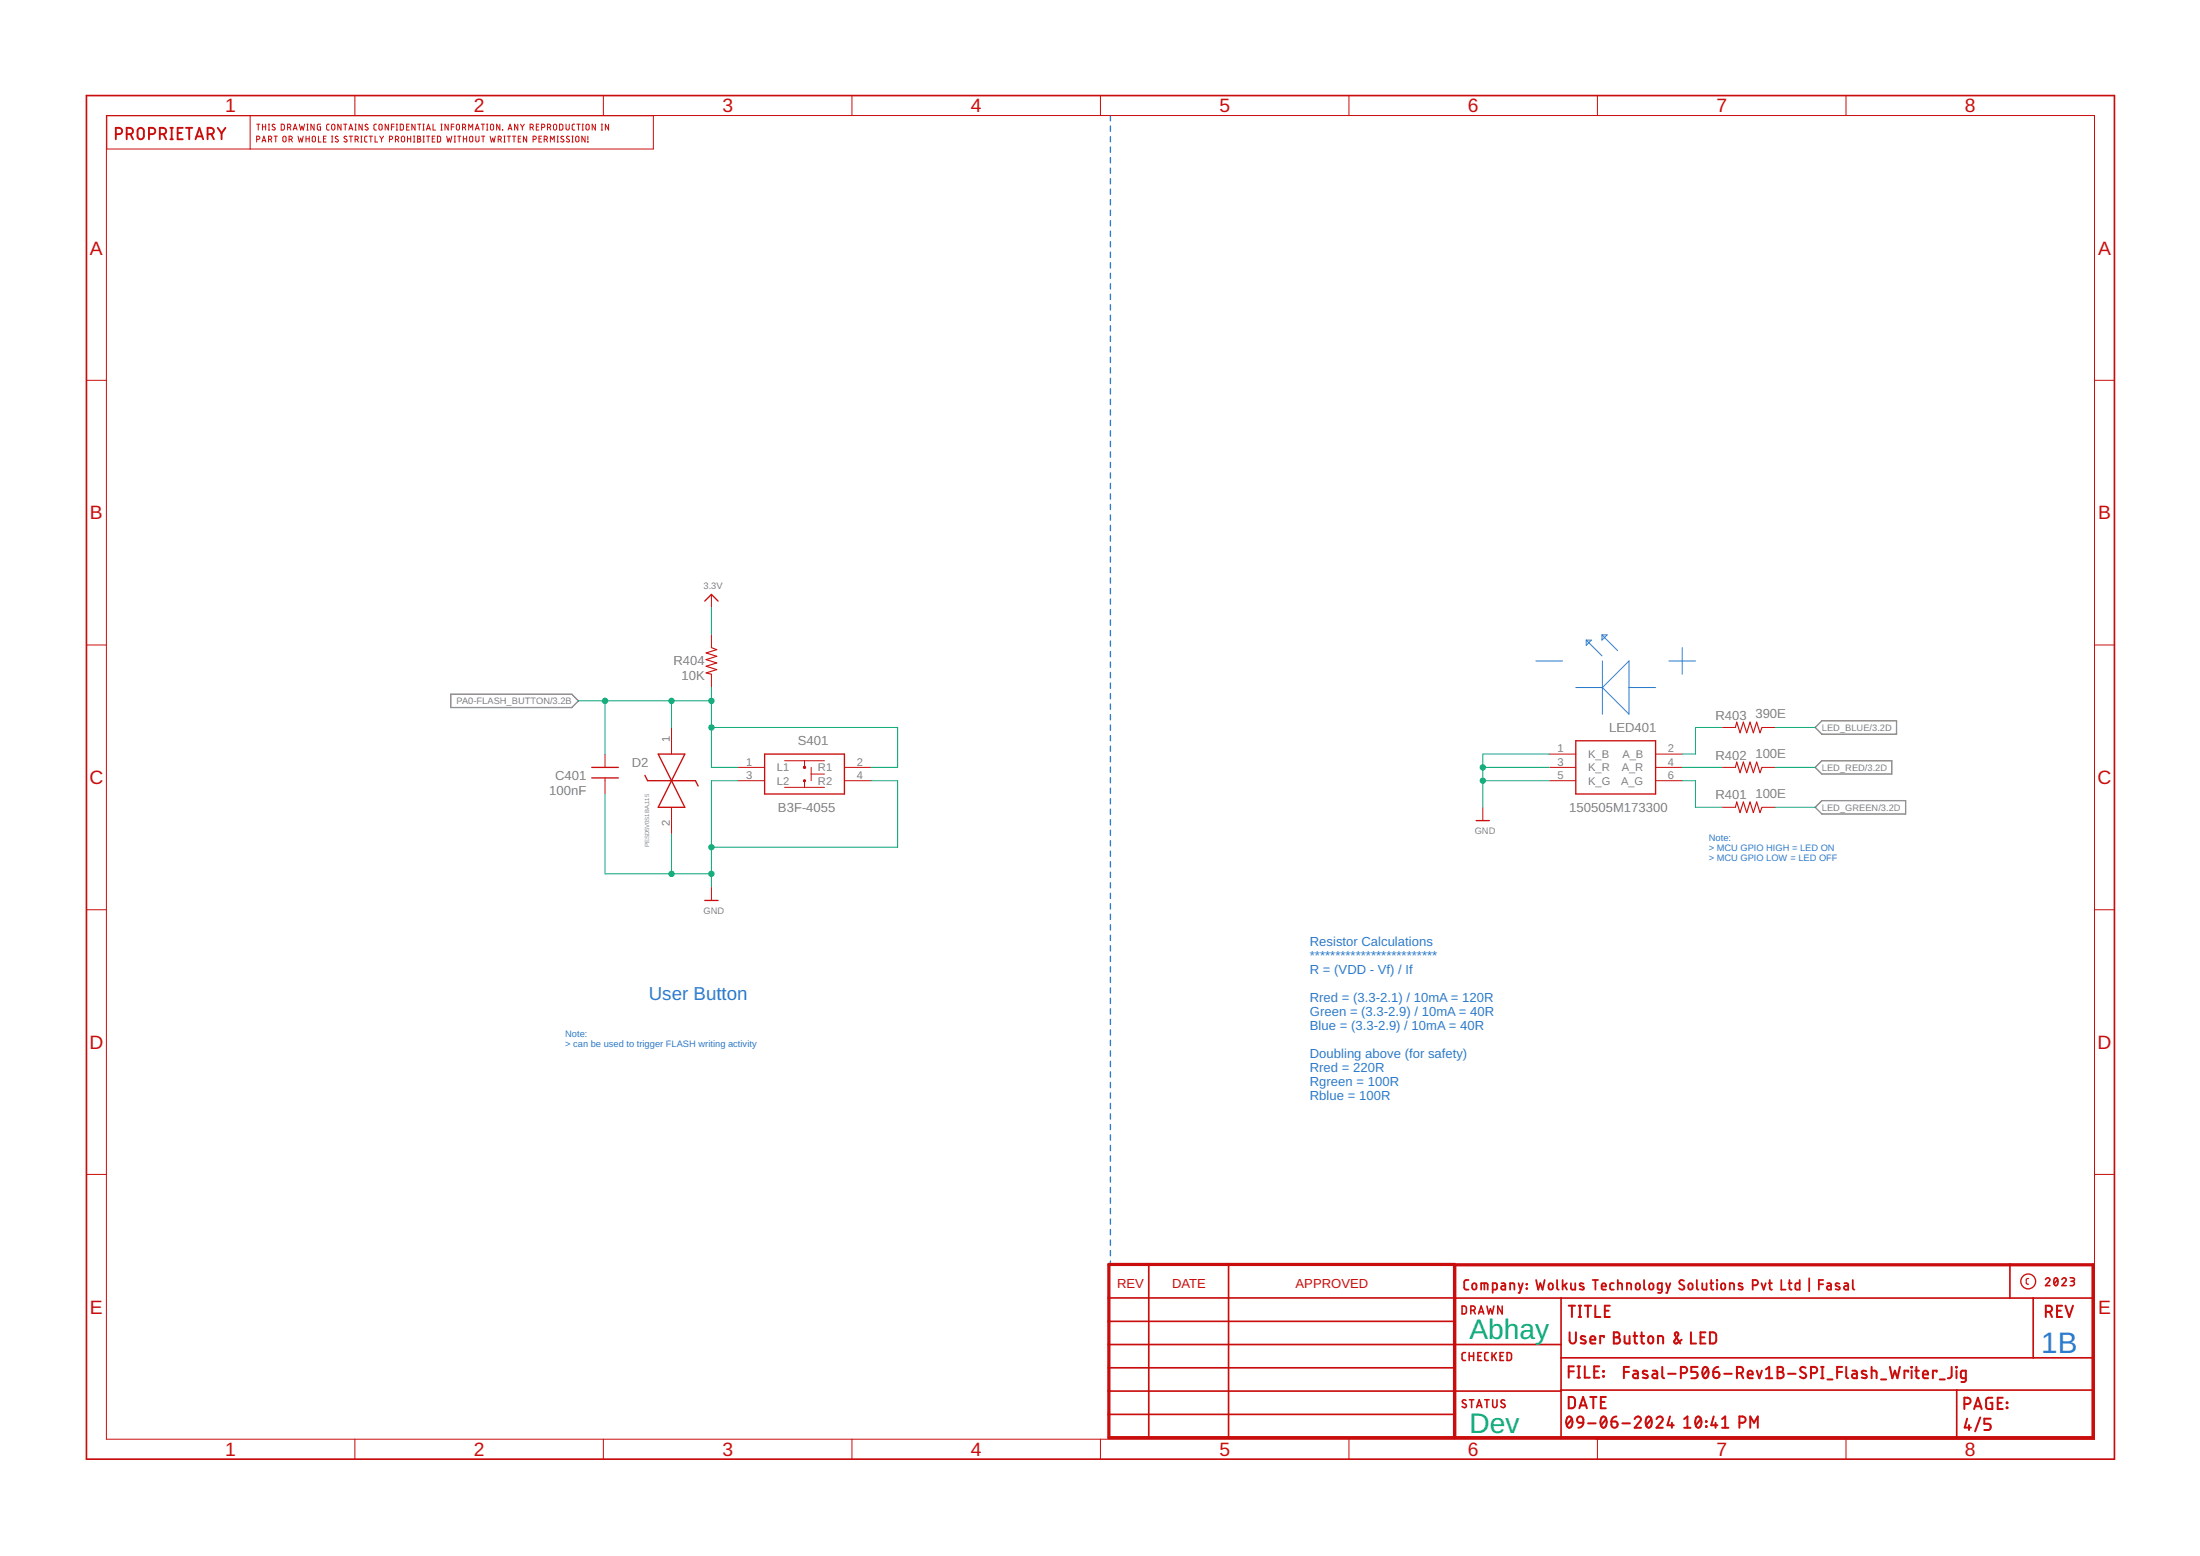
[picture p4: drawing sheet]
<svg xmlns="http://www.w3.org/2000/svg" width="420mm" height="297mm" viewBox="0 0 420 297" stroke-linecap="round" stroke-linejoin="round" font-family="sans-serif">
<g fill="none" stroke="#2c7bce" stroke-width=".25">
<path d="M212.1 22.1v1M212.1 24.1v1M212.1 26.1v1M212.1 28.1v1M212.1 30.1v1M212.1 32.1v1M212.1 34.1v1M212.1 36.1v1M212.1 38.1v1M212.1 40.1v1M212.1 42.1v1M212.1 44.1v1"/>
<path d="M212.1 46.1v1M212.1 48.1v1M212.1 50.1v1.1M212.1 52.2v.9M212.1 54.2v1M212.1 56.2v1M212.1 58.2v1M212.1 60.2v1M212.1 62.2v1M212.1 64.2v1M212.1 66.2v1M212.1 68.2v1"/>
<path d="M212.1 70.2v1M212.1 72.2v1M212.1 74.2v1M212.1 76.2v1M212.1 78.2v1M212.1 80.2v1M212.1 82.2v1M212.1 84.2v1.1M212.1 86.3v1M212.1 88.3v1M212.1 90.3v1M212.1 92.3v1"/>
<path d="M212.1 94.3v1M212.1 96.3v1M212.1 98.3v1M212.1 100.3v1M212.1 102.3v1M212.1 104.3v1M212.1 106.3v1M212.1 108.3v1M212.1 110.3v1M212.1 112.3v1M212.1 114.3v1M212.1 116.4v.9"/>
<path d="M212.1 118.3v1.1M212.1 120.4v1M212.1 122.4v1M212.1 124.4v1M212.1 126.4v1M212.1 128.4v1M212.1 130.4v1M212.1 132.4v1M212.1 134.4v1M212.1 136.4v1M212.1 138.4v1M212.1 140.4v1"/>
<path d="M212.1 142.4v1M212.1 144.4v1M212.1 146.4v1M212.1 148.4v1.1M212.1 150.5v.9M212.1 152.5v1M212.1 154.5v1M212.1 156.5v1M212.1 158.5v1M212.1 160.5v1M212.1 162.5v1M212.1 164.5v1"/>
<path d="M212.1 166.5v1M212.1 168.5v1M212.1 170.5v1M212.1 172.5v1M212.1 174.5v1M212.1 176.5v1M212.1 178.5v1M212.1 180.5v1M212.1 182.5v1.1M212.1 184.6v1M212.1 186.6v1M212.1 188.6v1"/>
<path d="M212.1 190.6v1M212.1 192.6v1M212.1 194.6v1M212.1 196.6v1M212.1 198.6v1M212.1 200.6v1M212.1 202.6v1M212.1 204.6v1M212.1 206.6v1M212.1 208.6v1M212.1 210.6v1M212.1 212.6v1"/>
<path d="M212.1 214.7v.9M212.1 216.6v1.1M212.1 218.7v1M212.1 220.7v1M212.1 222.7v1M212.1 224.7v1M212.1 226.7v1M212.1 228.7v1M212.1 230.7v1M212.1 232.7v1M212.1 234.7v1M212.1 236.7v1"/>
<path d="M212.1 238.7v1M212.1 240.7v1"/>
</g>
<path d="M293.3 126.2h5.1M300.9 131.3h5.1M302.9 122.2l3 3M302.9 122.2h1l-1 1zM305.9 121.2l3 3M305.9 121.2h1l-1 1zM306 126.2v10.1M311.1 126.2v10.1l-5.1-5zM311.1 131.3h5.1M318.7 126.2h5.1M321.3 123.6v5.1" fill="none" stroke="#2c7bce" stroke-width=".19"/>
<path d="M86.1 132.5h23.1l1.3 1.3-1.3 1.3h-23.1zM346.7 138.9l1.2-1.3h14.3v2.5h-14.3zM346.7 146.5l1.2-1.3h13.4v2.6h-13.4zM346.7 154.1l1.2-1.3h16v2.6h-16z" fill="none" stroke="#808080" stroke-width=".25"/>
<g fill="none" stroke="#c90d0c" stroke-width=".19">
<path d="M67.8 18.2v3.9M115.2 18.2v3.9M162.7 18.2v3.9M210.2 18.2v3.9M257.6 18.2v3.9M305.1 18.2v3.9M352.6 18.2v3.9M20.3 22.1h379.7v252.6h-379.7zM20.4 22.1h104.4v6.3h-104.4zM47.8 22.1v6.3M49 26.6l.6-.1v-.4l-.6-.1v1.1M49 23.7h.6"/>
<path d="M49.3 23.7v1.1M50 27.1l.4-1.1 .4 1.1M50.1 23.7v1.1M50.1 24.2h.6M50.1 26.8h.6M50.7 23.7v1.1M51.3 23.7h.2M51.3 24.8h.2M51.3 26.6l.5-.1v-.4l-.5-.1v1.1M51.4 23.7v1.1M51.7 26.6l.2 .5M52.3 26h.7"/>
<path d="M52.5 23.8a.29 .29 0 0 0-.4-.1 .29 .29 0 0 0 0 .5l.4 .2a.31 .31 0 0 1-.1 .4 .31 .31 0 0 1-.5-.1M52.7 26v1.1M53.7 23.7h.4l.2 .2v.7l-.2 .2h-.4zM54.1 26.1l.3-.1 .2 .2v.7l-.2 .2h-.3l-.1-.3zM54.9 24.3l.6-.1v-.4l-.6-.1v1.1M55.2 26.6l.6-.1v-.4l-.6-.1v1.1M55.3 24.3l.2 .5M55.6 26.6l.2 .5M56 24.8l.4-1.1 .3 1.1M56.1 24.6h.5M56.9 26l.3 1.1 .2-.7 .3 .7 .2-1.1M57.2 23.7l.2 1.1 .3-.7 .2 .7 .3-1.1"/>
<path d="M58.4 26v1.1M58.4 26.5h.7M58.6 23.7h.3M58.6 24.8h.3M58.7 23.7v1.1M59.1 26v1.1M59.7 26.1l.3-.1 .2 .2v.7l-.2 .2-.4-.2zM60 23.7v1.1l-.6-1.1v1.1M60.8 26v1.1h.5M61.2 23.7l-.6 .1v.8l.1 .2h.5v-.6h-.2M61.8 26.5h.4M62.3 26h-.5v1.1h.5"/>
<path d="M62.9 23.7h-.4l-.1 .3v.7l.5 .1M63.3 26h.3M63.3 27.1h.3M63.4 26v1.1M63.5 23.8l.2-.1 .3 .3-.1 .7-.2 .1h-.2l-.2-.3zM64.6 26.1a.28 .28 0 0 0-.5-.1 .28 .28 0 0 0 .1 .5l.3 .1a.3 .3 0 0 1 0 .5 .3 .3 0 0 1-.5-.1M65.1 23.7v1.1l-.6-1.1v1.1M65.6 23.7h.7M65.9 23.7v1.1M66.2 26.1a.28 .28 0 0 0-.4-.1 .28 .28 0 0 0 0 .5l.4 .1a.3 .3 0 0 1-.1 .5 .3 .3 0 0 1-.4-.1M66.6 24.8l.4-1.1 .4 1.1M66.7 26h.6"/>
<path d="M66.7 24.6h.6M67 26v1.1M67.8 23.7h.2M67.8 24.8h.2M67.8 26.6l.6-.1v-.4l-.6-.1v1.1M67.9 23.7v1.1M68.2 26.6l.2 .5M68.9 26h.3M68.9 27.1h.3M69 26v1.1M69.2 23.7v1.1l-.6-1.1v1.1M70.1 26h-.3l-.2 .2 .1 .8 .4 .1"/>
<path d="M70.3 23.8a.28 .28 0 0 0-.5 0 .28 .28 0 0 0 0 .4l.4 .2a.3 .3 0 0 1 0 .4 .3 .3 0 0 1-.5-.1M70.5 26h.6M70.8 26v1.1M71.6 26v1.1h.5M71.9 23.7h-.4l-.1 .3v.7l.5 .1M72.5 23.8l.2-.1 .3 .2v.8l-.3 .1-.3-.1zM72.5 26l.4 .5M72.9 26.5v.6M73.3 26l-.4 .5M74.2 23.7v1.1l-.6-1.1v1.1M74.4 26.6l.5-.1v-.4l-.5-.1v1.1M74.8 24.2h.5"/>
<path d="M75.3 23.7h-.5v1.1M75.5 26.6l.6-.1v-.4l-.6-.1v1.1M75.7 23.7h.2M75.7 24.8h.2M75.8 23.7v1.1M75.9 26.6l.2 .5M76.4 23.7h.5l.1 .2v.7l-.1 .2h-.5zM76.8 26.1h.4l.1 .2-.1 .6-.2 .2h-.2l-.2-.3zM77.7 24.2h.3M77.8 26.5h.6M77.8 26v1.1M78.2 23.7h-.5v1.1h.5"/>
<path d="M78.4 26v1.1M79 26h.2M79 27.1h.2M79.1 26v1.1M79.3 23.7v1.1l-.6-1.1v1.1M79.8 26l.5 .1v.3l-.2 .1 .3 .2-.2 .4h-.4zM79.8 23.7h.6M79.8 26.5h.3M80.1 23.7v1.1M80.8 23.7h.2M80.8 24.8h.2M80.8 26h.2"/>
<path d="M80.8 27.1h.2M80.9 23.7v1.1M80.9 26v1.1M81.4 24.8l.4-1.1 .4 1.1M81.4 26h.7M81.5 24.6h.6M81.8 26v1.1M82.5 26.5h.4M82.7 23.7v1.1h.5M83.1 26h-.6v1.1h.6M83.5 26h.5l.1 .2v.7l-.1 .2h-.5zM84.2 23.7h.3"/>
<path d="M84.2 24.8h.3M84.3 23.7v1.1M85.3 26l.3 1.1 .2-.7 .2 .7 .3-1.1M85.6 23.7v1.1l-.6-1.1v1.1M86.2 24.2h.5M86.7 23.7h-.5v1.1M86.7 26h.3M86.7 27.1h.3M86.9 26v1.1M87.3 23.8l.2-.1 .2 .2v.8l-.2 .1h-.2l-.2-.3zM87.4 26h.6M87.7 26v1.1"/>
<path d="M88.3 24.3l.6-.1v-.4l-.6-.1v1.1M88.5 26.5h.6M88.5 26v1.1M88.7 24.3l.3 .5M89.1 26v1.1M89.5 24.8v-1.1l.4 .6 .4-.6v1.1M89.8 26.1l.3-.1 .2 .2-.1 .9h-.3l-.2-.2zM90.8 24.8l.3-1.1 .4 1.1M90.9 26v.9l.2 .2 .3-.2 .1-.9M90.9 24.6h.5M91.9 23.7h.6M92 26h.6"/>
<path d="M92.2 23.7v1.1M92.3 26v1.1M92.9 23.7h.3M92.9 24.8h.3M93 23.7v1.1M93.6 26l.3 1.1 .2-.7 .2 .7 .3-1.1M93.8 23.8l.2-.1 .3 .2v.8l-.3 .1-.3-.1zM95.1 26.6l.6-.1v-.4l-.6-.1v1.1M95.5 23.7v1.1l-.7-1.1v1.1M95.5 26.6l.3 .5M95.9 24.8h.1M96.2 26h.3"/>
<path d="M96.2 27.1h.3M96.4 26v1.1M96.9 26h.6M97 24.8l.4-1.1 .4 1.1M97.1 24.6h.6M97.2 26v1.1M97.9 26h.6M98.2 26v1.1M98.9 23.7v1.1l-.6-1.1v1.1M99 26.5h.4M99.4 23.7l.4 .5M99.5 26h-.5v1.1h.5"/>
<path d="M99.8 24.2v.6M100.1 23.7l-.3 .5M100.6 26v1.1l-.6-1.1v1.1M101.2 24.3l.6-.1v-.4l-.6-.1v1.1M101.6 24.3l.3 .5M101.8 26.6l.6-.1v-.4l-.6-.1v1.1M102.4 24.2h.4M102.9 23.7h-.5v1.1h.5M102.9 26.5h.4M103.4 24.3l.6-.1v-.4l-.6-.1v1.1M103.4 26h-.5v1.1h.5M103.9 26.6l.6-.1v-.4l-.6-.1v1.1"/>
<path d="M104.3 26.6l.3 .5M104.6 24.3l.5-.1v-.4l-.5-.1v1.1M104.9 24.3l.3 .5M105.1 27.1v-1.1l.4 .6 .4-.6v1.1M105.8 23.8l.3-.1 .2 .3v.7l-.2 .1-.4-.1zM106.4 26h.2M106.4 27.1h.2M106.5 26v1.1M106.9 23.7h.4l.2 .2v.7l-.2 .2h-.4zM107.7 26.1l-.4-.1-.2 .2 .5 .4a.31 .31 0 0 1-.1 .5 .31 .31 0 0 1-.4-.1M108.1 23.7v1l.2 .1 .4-.1v-1M108.7 26.1a.28 .28 0 0 0-.4-.1 .28 .28 0 0 0 0 .5l.3 .1a.3 .3 0 0 1 0 .5 .3 .3 0 0 1-.4-.1"/>
<path d="M109.2 26h.3M109.2 27.1h.3M109.3 26v1.1M109.8 23.7h-.4l-.1 .3v.7l.5 .1M110.1 26.1l.2-.1 .3 .3-.1 .6-.2 .2h-.2l-.2-.3zM110.2 23.7h.6M110.5 23.7v1.1M111.2 23.7h.2M111.2 24.8h.2M111.3 23.7v1.1M111.7 26v1.1l-.6-1.1v1.1M111.9 23.9l.2-.2 .4 .2v.8l-.2 .1-.4-.1z"/>
<path d="M112.2 27.1h.1M112.3 26v.7M113.7 23.7v1.1l-.6-1.1v1.1M114.8 23.7h.3M114.8 24.8h.3M115 23.7v1.1M116.2 23.7v1.1l-.6-1.1v1.1M16.5 72.6h3.8M400 72.6h3.8M135.9 113.5v2.5M16.5 123.1h3.8M128.2 138.9v5.1"/>
<path d="M135.9 121.1v2.5M135.9 128.7v2.6M328.9 138.9h2.5M336.5 138.9h2.5M400 123.1h3.8M115.5 144v2.5M115.5 148.5v3.1M128.2 154.1v5.1M140.9 146.5h5.1M140.9 149h5.1M149.8 145.2h7.7M149.8 150.3h7.7"/>
<path d="M153.6 145.2v1.3M153.6 149v1.3M154.9 146.5v2.5M154.9 147.8h2.6M161.3 146.5h5M161.3 149h5M283.2 154.1v2.6M295.9 146.5h5M295.9 144h5M295.9 149h5M316.2 146.5h5.1M316.2 144h5.1"/>
<path d="M316.2 149h5.1M328.9 146.5h2.5M328.9 154.1h2.5M336.5 146.5h2.5M336.5 154.1h2.5M16.5 173.7h3.8M135.9 169.4v2.5M400 173.7h3.8M16.5 224.2h3.8M400 224.2h3.8M67.8 274.7v3.9M115.2 274.7v3.9"/>
<path d="M162.7 274.7v3.9M210.2 274.7v3.9M257.6 274.7v3.9M305.1 274.7v3.9M352.6 274.7v3.9"/>
</g>
<g fill="none" stroke="#c90d0c" stroke-width=".32">
<path d="M16.5 18.2h387.3v260.4h-387.3zM211.8 247.8h187.9M211.8 256.7h86.3M211.8 252.2h66M219.4 241.4v33M234.6 241.4v33M298.1 247.8v26.6M298.1 259.2h101.6M383.9 241.4v6.4M388.3 247.8v11.4M211.8 265.6h86.3M211.8 270h66"/>
<path d="M211.8 261.1h66M298.1 265.4h101.6M373.7 265.4v9"/>
</g>
<g fill="none" stroke="#c90d0c" stroke-width=".36">
<path d="M22.1 25.6a1.06 1.06 0 0 0 1.1-.2l.1-.4-.1-.3-.3-.3h-.8v2.2M24.2 25.6a1.06 1.06 0 0 0 1.1-.2l.1-.4-.1-.3-.3-.3h-.8v2.2M24.9 25.6l.5 1M26.4 24.7a.6 .6 0 0 1 .7-.3 .6 .6 0 0 1 .4 .6v1a.6 .6 0 0 1-.6 .6 .6 .6 0 0 1-.6-.6zM28.4 25.6h.7a.6 .6 0 0 0 .6-.6 .6 .6 0 0 0-.6-.6h-.7v2.2M30.5 25.6a1.06 1.06 0 0 0 1.1-.2l.1-.4-.1-.3-.3-.3h-.8v2.2M31.2 25.6l.5 1M32.5 24.4h.5M32.5 26.6h.5M32.8 24.4v2.2M33.9 25.4h.7M34.9 24.4h-1v2.2h1"/>
<path d="M35.5 24.4h1.2M36.1 24.4v2.2M37.3 26.6l.8-2.2 .7 2.2M37.5 26h1.1M39.6 25.6h.6a.6 .6 0 0 0 .7-.6 .6 .6 0 0 0-.7-.6h-.6v2.2M40.4 25.6l.5 1M41.6 24.4l.7 1M42.3 25.4v1.2M43.1 24.4l-.8 1"/>
</g>
<g fill="none" stroke="#c90d0c" stroke-width=".25">
<path d="M134.6 114.7l1.3-1.2 1.2 1.2M113 146.5h5.1M113 148.5h5.1M123.2 148l.5 1h9.1l.5 1.1M125.7 144h5.1l-5.1 10.1h5.1zM146 144h15.3v7.6h-15.3zM281.9 156.7h2.5M300.9 141.4h15.3v10.2h-15.3zM134.6 171.9h2.5"/>
<circle cx="387.3" cy="244.6" r="1.42"/>
</g>
<path d="M277.8 274.4v-33h-66v33h187.9v-33h-121.9v33" fill="none" stroke="#c90d0c" stroke-width=".61"/>
<g fill="none" stroke="#c90d0c" stroke-width=".38">
<path d="M299.6 249.3h1.2M299.8 254.3v1.6a.6 .6 0 0 0 .6 .6 .6 .6 0 0 0 .6-.6v-1.6M300.2 249.3v2.1M301.5 249.3h.5M301.5 251.4h.5M301.7 249.3v2.1M302.7 249.3h1.2M302.7 255.2a.53 .53 0 0 0-.8 .1l.1 .3 .9 .5-.2 .4-.8-.1M303.3 249.3v2.1M303.7 255.8h1a.5 .5 0 0 0-.4-.7 .5 .5 0 0 0-.6 .4l.1 .9 .9 .1M304.7 249.3v2.1h.9M306.3 255.3v-.3h-.7v1.5"/>
<path d="M306.5 250.2h.7M307.4 249.3h-.9v2.1h.9M308.2 254.3h.6a.48 .48 0 0 1 .5 .5 .48 .48 0 0 1-.5 .5 .59 .59 0 0 1 .6 .6 .59 .59 0 0 1-.6 .6h-.6zM308.2 255.3h.6M310.3 255v1.3l.3 .2h.6v-1.5M312 255h.7M312.2 254.3v2l.5 .2M313.3 255h.7M313.5 254.3v2l.5 .2M314.9 255.2l.3-.1 .4 .1 .1 .8a.49 .49 0 0 1-.4 .5 .49 .49 0 0 1-.5-.5zM316.7 256.5v-1.5l.8 .1 .1 1.4M321.2 255.8l-.9 .6a.34 .34 0 0 1-.5 0 .34 .34 0 0 1 0-.5l.7-1a.35 .35 0 0 0-.3-.6 .35 .35 0 0 0-.3 .6l1 1.6"/>
<path d="M322.9 254.3v2.2h1M324.8 255.3h.7M325.7 254.3h-.9v2.2h.9M326.6 254.3l.7 .1 .4 .3v1.4l-.4 .4h-.7zM390.7 250.4h.6a.59 .59 0 0 0 .6-.5 .59 .59 0 0 0-.6-.6h-.6v2.1M391.4 250.4l.5 1M392.9 250.2h.7M393.8 249.3h-.9v2.1h.9M394.5 249.3l.7 2.1 .7-2.1M299.4 270.6a.58 .58 0 0 1 .7-.1 .58 .58 0 0 1 .2 .7 .9 .9 0 0 1-.8 1.3 1.54 1.54 0 0 1-.1-1.9zM299.6 266.7h.8l.4 .4v1.1l-.1 .4-.3 .2h-.8zM299.6 261.8h1"/>
<path d="M300.2 270.9l-1 1.2M300.6 260.8h-1v2.2M301.3 260.8h.5M301.3 263h.5M301.3 270.6a.6 .6 0 0 1 .7-.2 .6 .6 0 0 1 .4 .6v.6h-.7a.6 .6 0 0 1-.4-1zM301.5 260.8v2.2M301.6 268.8l.7-2.1 .8 2.1M301.8 268.3h1.1M302.4 271.6l-.3 .7-.7 .3M302.7 260.8v2.2h.9M303.3 271.7h1.4M303.7 266.7h1.2"/>
<path d="M304.3 266.7v2.1M304.5 261.8h.7M305.4 260.8h-.9v2.2h.9M305.7 267.6h.8M305.9 270.6a.58 .58 0 0 1 .7-.1 .58 .58 0 0 1 .2 .7 .9 .9 0 0 1-.7 1.3 1.54 1.54 0 0 1-.2-1.9zM306.2 261.7l.1 .2zM306.2 262.7l.1 .1zM306.7 266.7h-1v2.1h1M306.7 270.9l-.9 1.2M307.7 271.4h.8a.6 .6 0 0 1 .4 .6 .6 .6 0 0 1-.6 .5 .6 .6 0 0 1-.6-.5zM308.7 270.4l-.7 .3-.3 .7M309.8 271.7h1.5"/>
<path d="M310.1 261.9h1M311.1 260.9h-1v2.2M312 261.7h.6l.2 .2v1.2h-.5a.42 .42 0 0 1-.5-.4 .42 .42 0 0 1 .5-.4h.5M312.2 270.9a.59 .59 0 0 1 .8-.5 .59 .59 0 0 1 .2 1l-1 1.2h1.2M314.6 270.6a.57 .57 0 0 1 .7-.1 .57 .57 0 0 1 .1 .7v.6a.61 .61 0 0 1-.5 .8 .61 .61 0 0 1-.6-.8v-.6zM314.6 261.8l-.7-.1-.2 .3 .9 .6v.4a.75 .75 0 0 1-.9 0M315.4 270.9l-1 1.2M315.7 261.7h.6l.2 .3v1.1h-.5a.42 .42 0 0 1-.5-.4 .42 .42 0 0 1 .5-.4h.5M316.4 270.9a.6 .6 0 0 1 .8-.5 .6 .6 0 0 1 .2 1l-1 1.2h1.2M317.5 260.9v2l.3 .2M318.6 262.3h1.4M318.9 270.4l-.4 1.7h1.2"/>
<path d="M319.3 271.6v1M321 262.1h.6a.59 .59 0 0 0 .6-.6 .59 .59 0 0 0-.6-.6h-.6v2.2M321.6 272.6h1.3M321.6 270.9l.7-.5v2.2M324 270.6a.58 .58 0 0 1 .7-.1 .58 .58 0 0 1 .2 .7 .9 .9 0 0 1-.7 1.3 1.54 1.54 0 0 1-.2-1.9zM324.2 260.9h-1.2v1h.7a.61 .61 0 0 1 .5 .6 .61 .61 0 0 1-.5 .6h-.7M324.8 270.9l-.9 1.2M325.4 261.1l.1-.1a.92 .92 0 0 1 .8 1.3l-.1 .3a.52 .52 0 0 1-.5 .5 .52 .52 0 0 1-.5-.5l-.1-.9zM325.8 271.3l.1 .1zM325.8 272.3l.1 .1zM326.2 261.4l-1 1.2M327.2 261.9h.7a.6 .6 0 0 1 .5 .7 .6 .6 0 0 1-.6 .5 .6 .6 0 0 1-.6-.6z"/>
<path d="M327.3 270.4l-.5 1.7h1.2M327.6 271.6v1M328.1 260.9l-.6 .3-.3 .7M328.9 272.6h1.2M328.9 270.9l.6-.5v2.2M329.3 262.3h1.4M331.7 262.1h.6a.59 .59 0 0 0 .6-.6 .59 .59 0 0 0-.6-.6h-.6v2.2M332.2 271.6h.6a.6 .6 0 0 0 .6-.6 .6 .6 0 0 0-.6-.6h-.6v2.2M332.4 262.1l.5 1M333.8 262.4h.9a.5 .5 0 0 0-.3-.7 .5 .5 0 0 0-.6 .4l.1 .9 .8 .1M334.3 272.6v-2.2l.7 1.2 .7-1.2v2.2M335.5 261.7l.5 1.4 .5-1.4"/>
<path d="M337.3 263.1h1.2M337.3 261.4l.6-.5v2.2M339.5 260.9h.6a.48 .48 0 0 1 .4 .5 .48 .48 0 0 1-.4 .5 .6 .6 0 0 1 .6 .6 .6 .6 0 0 1-.6 .6h-.6zM339.5 261.9h.6M341.5 262.3h1.4M344.8 261.1a.54 .54 0 0 0-.8-.1 .54 .54 0 0 0 0 .8l.7 .4a.54 .54 0 0 1 .1 .8 .54 .54 0 0 1-.8 0l-.3-.2M345.9 262.1h.6a.59 .59 0 0 0 .6-.6 .59 .59 0 0 0-.6-.6h-.6v2.2M347.8 260.9h.5M347.8 263.1h.5M348 260.9v2.2M349 263.3h1M350.9 261.9h.9"/>
<path d="M351.8 260.9h-.9v2.2M352.6 260.9v2l.4 .2M353.8 261.7h.6l.2 .2v1.2h-.5a.42 .42 0 0 1-.4-.4 .42 .42 0 0 1 .4-.4h.5M356.4 261.8l-.7-.1-.1 .3 .8 .6 .1 .4a.75 .75 0 0 1-.9 0M357.4 261.7h.8l.2 .2v1.2M357.4 260.9v2.2M359.2 263.3h1M360.9 260.9l.5 2.2 .5-1.4 .5 1.4 .4-2.2M364.4 261.9v-.2h-.7v1.4M365 260.9l.1 .1zM365.1 261.7v1.4M365.8 261.7h.7"/>
<path d="M366 260.9v2l.5 .2M367.2 262.4h1a.51 .51 0 0 0-.3-.7 .51 .51 0 0 0-.7 .4l.1 .9 .9 .1M369.9 261.9v-.2h-.8v1.4M370.5 263.3h.9M372.7 260.9v1.9l-.3 .3h-.4M373.6 260.9l.1 .1zM373.7 261.7v1.4M375.2 268h.6a.6 .6 0 0 0 .6-.6 .6 .6 0 0 0-.6-.6h-.6v2.2M375.4 263.1h-.6l-.3-.2v-1l.2-.2h.7v1.8l-.2 .3h-.6M375.7 270.8l-.5 1.7h1.2M376 272v1M377 269l.7-2.2 .8 2.2"/>
<path d="M377.2 268.5h1.1M378.2 270.6l-1 2.6M380.2 270.8h-1.2v1h.7a.6 .6 0 0 1 .5 .6 .6 .6 0 0 1-.5 .6h-.7M380.5 266.8l-.9 .1-.3 .2v1.4l.2 .4 1 .1v-1.2h-.4M381.5 267.8h.7M382.5 266.8h-1v2.2h1M383.2 267.7l.2 .2zM383.2 268.7l.2 .1z"/>
</g>
<g fill="none" stroke="#c90d0c" stroke-width=".3">
<path d="M279.2 249.3l.6 .1 .2 .2v1l-.2 .2h-.6zM279.9 258.2h-.5l-.2 .4 .1 .9 .1 .2h.5M280.6 258.2v1.5M280.6 258.9h.8M280.9 250.1h.4a.41 .41 0 0 0 .4-.4 .41 .41 0 0 0-.4-.4h-.4v1.5M281.4 250.1l.3 .7M281.4 258.2v1.5M282.3 258.9h.5M282.4 250.8l.5-1.5 .5 1.5M282.5 250.4h.8M282.9 258.2h-.6v1.5h.6M284 249.3l.3 1.5 .3-1 .4 1 .3-1.5"/>
<path d="M284.2 258.2h-.4l-.3 .4 .1 .9 .2 .2h.4M284.9 258.2v1.5M285.3 258.8l.5 .9M285.8 258.2l-.9 .9M286.5 258.9h.5M286.9 249.3v1.5l-.9-1.5v1.5M287.1 258.2h-.6v1.5h.6M287.8 258.2l.6 .1 .2 .2 .1 .8-.3 .4h-.6zM390.7 244.3a.41 .41 0 0 1 .5-.3 .41 .41 0 0 1 .2 .6l-.7 .8h.8M392.4 244l.2-.1a.9 .9 0 0 1 0 1.5 .95 .95 0 0 1-.2-1.4zM393 244.3l-.7 .8M393.8 244.3a.41 .41 0 0 1 .6-.3 .41 .41 0 0 1 .1 .6l-.7 .8h.8"/>
<path d="M395.4 243.9l.6 .1 .2 .2-.2 .4h-.5M395.8 244.6a.41 .41 0 0 1 .4 .4 .41 .41 0 0 1-.4 .4h-.4M280 267.3h-.2a.35 .35 0 0 0-.5 .1 .35 .35 0 0 0 .1 .4l.5 .3a.37 .37 0 0 1 0 .5 .37 .37 0 0 1-.5 0l-.2-.1M280.6 267.2h.9M281.1 267.2v1.5M282 268.7l.5-1.5 .5 1.5M282.1 268.3h.8M283.5 267.2h.9M284 267.2v1.5M285.1 267.2v1.1a.41 .41 0 0 0 .4 .4 .41 .41 0 0 0 .4-.4v-1.1M287.4 267.3a.38 .38 0 0 0-.6 0 .38 .38 0 0 0 0 .5l.5 .3a.41 .41 0 0 1-.1 .6 .41 .41 0 0 1-.6-.2"/>
</g>
<path d="M135.9 123.6l1 .4-2 .7 2 .6-2 .6 2 .7-2 .6 2 .6-2 .7 1 .2M331.4 138.9l.3-1 .6 2 .7-2 .6 2 .6-2 .7 2 .6-2 .6 2 .4-1M331.4 146.5l.3-1 .6 2 .7-2 .6 2 .6-2 .7 2 .6-2 .6 2 .4-1M331.4 154.1l.3-1 .6 2 .7-2 .6 2 .6-2 .7 2 .6-2 .6 2 .4-1M387.4 244.1h-.3l-.1 .2v.7l.4 .2" fill="none" stroke="#c90d0c" stroke-width=".21"/>
<g fill="none" stroke="#c90d0c" stroke-width=".34">
<path d="M280.5 244.3l-.6 .1-.3 .4v1l.2 .3 .7 .1M281.3 245.1l.3-.1 .3 .1 .1 .7a.41 .41 0 0 1-.4 .4 .41 .41 0 0 1-.4-.4zM282.9 246.2v-1.2h1.1l.1 1.2M283.5 245v1.2M285.1 246.2h.6l.2-.2v-.7l-.2-.3h-.6v1.8M286.8 245h.5l.2 .2v1h-.5a.36 .36 0 0 1-.3-.4 .36 .36 0 0 1 .3-.3h.5M288.4 246.2v-1.2h.7l.1 1.2M290 245l.4 1.2M290.8 245l-.6 1.8h-.2M291.5 245.1l.1 .1zM291.5 245.9l.1 .1zM293.4 244.3l.4 1.9 .4-1.2 .4 1.2 .4-1.9"/>
<path d="M295.9 245.1l.3-.1 .3 .1 .1 .7a.41 .41 0 0 1-.4 .4 .41 .41 0 0 1-.5-.4zM297.4 244.3v1.6l.3 .3M298.4 244.3v1.9M298.8 245.3l.5 .9M299.3 245l-.9 .6M300 245v1l.3 .2h.5v-1.2M302.4 245.1l-.6-.1-.1 .3 .8 .4v.4l-.3 .1-.5-.1M304.2 244.3h1M304.7 244.3v1.9M305.9 245.6h.8a.43 .43 0 0 0-.3-.6 .43 .43 0 0 0-.5 .4l.1 .7 .7 .1M308.2 245h-.5l-.2 .3 .1 .8 .6 .1M309 245h.7l.1 1.2"/>
<path d="M309 244.3v1.9M310.7 246.2v-1.2h.6l.2 .2v1M312.5 245.1l.3-.1 .3 .1 .1 .7a.41 .41 0 0 1-.4 .4 .41 .41 0 0 1-.4-.4zM314 244.3v1.6l.3 .3M315.1 245.1l.3-.1 .3 .1 .1 .7a.41 .41 0 0 1-.4 .4 .41 .41 0 0 1-.4-.4zM317.4 246.2h-.6l-.2-.2v-.7l.2-.3h.6v1.5l-.2 .3h-.5M318.2 245l.4 1.2M319 245l-.6 1.8h-.2M321.6 244.5a.47 .47 0 0 0-.7-.1 .47 .47 0 0 0-.1 .6l.7 .4a.47 .47 0 0 1 .1 .7 .47 .47 0 0 1-.8 0l-.1-.2M322.6 245.1l.3-.1 .3 .1 .1 .7a.41 .41 0 0 1-.5 .4 .41 .41 0 0 1-.4-.4zM324.1 244.3v1.6l.3 .3M325.1 245v1l.3 .2h.5v-1.2"/>
<path d="M326.6 245h.6M326.8 244.3v1.7l.4 .2M327.9 244.3l.1 .2zM327.9 245v1.2M328.8 245.1l.3-.1 .3 .1 .1 .7a.41 .41 0 0 1-.4 .4 .41 .41 0 0 1-.4-.4zM330.3 246.2v-1.2h.8l.1 1.2M332.7 245.1l-.6-.1-.1 .3 .8 .4v.4l-.2 .1-.6-.1M334.7 245.4h.5a.51 .51 0 0 0 .6-.5 .51 .51 0 0 0-.6-.6h-.5v1.9M336.4 245l.4 1.2 .4-1.2M337.8 245h.6M338 244.3v1.7l.4 .2M340.2 244.3v1.9h.8"/>
<path d="M341.6 245h.6M341.8 244.3v1.7l.4 .2M343.7 244.3v1.9h-.6l-.2-.3v-.7l.2-.2h.6M345.5 244v2.5M347.4 245.2h.8M348.2 244.3h-.8v1.9M349 245h.5l.2 .2v1h-.5a.36 .36 0 0 1-.3-.4 .36 .36 0 0 1 .3-.3h.5M351.3 245.1l-.6-.1-.2 .3 .8 .4v.4l-.2 .1-.5-.1M352.3 245h.5l.2 .2v1h-.5a.36 .36 0 0 1-.4-.4 .36 .36 0 0 1 .4-.3h.5M353.8 244.3v1.6l.4 .3"/>
</g>
<g fill="#c90d0c" stroke="#c90d0c" stroke-width=".19">
<path d="M153.5 146.3h.3l.1 .3h-.4l-.1-.1h.3h-.3z" fill-rule="evenodd"/>
<path d="M153.5 148.9h.3v.3h-.3v-.2h.2h-.2z" fill-rule="evenodd"/>
</g>
<g fill="none" stroke="#0dab76" stroke-width=".19">
<path d="M135.9 116v5.1M110.5 133.8h25.4M115.5 133.8v10.2M128.2 133.8v5.1M135.9 131.3v15.2h5M135.9 138.9h35.5v7.6h-5.1M328.9 138.9h-5.1v5.1h-2.5M339 138.9h7.7M115.5 151.6v15.2h20.4M128.2 159.2v7.6M140.9 149h-5v20.4M166.3 149h5.1v12.7h-35.5"/>
<path d="M283.2 149h12.7M283.2 146.5h12.7M295.9 144h-12.7v10.1M321.3 149h2.5v5.1h5.1M321.3 146.5h7.6M339 146.5h7.7M339 154.1h7.7"/>
</g>
<g fill="#0dab76" stroke="#0dab76" stroke-width=".19">
<circle cx="135.9" cy="166.8" r=".51"/>
<circle cx="135.9" cy="161.7" r=".51"/>
<circle cx="128.2" cy="166.8" r=".51"/>
<circle cx="283.2" cy="146.5" r=".51"/>
<circle cx="283.2" cy="149" r=".51"/>
<circle cx="115.5" cy="133.8" r=".51"/>
<circle cx="135.9" cy="133.8" r=".51"/>
<circle cx="135.9" cy="138.9" r=".51"/>
<circle cx="128.2" cy="133.8" r=".51"/>
</g>
<text font-size="5.7" fill="#2c7bce" x="389.8" y="258.2">1B</text>
<g font-size="5.4" fill="#0dab76">
<text x="280.6" y="255.7">Abhay</text>
<text x="280.6" y="273.5">Dev</text>
</g>
<g font-size="3.7" fill="#c90d0c">
<text x="43" y="21.4">1</text>
<text x="90.5" y="21.4">2</text>
<text x="138" y="21.4">3</text>
<text x="185.4" y="21.4">4</text>
<text x="232.9" y="21.4">5</text>
<text x="280.3" y="21.4">6</text>
<text x="327.8" y="21.4">7</text>
<text x="375.3" y="21.4">8</text>
<text x="17.2" y="48.6">A</text>
<text x="400.7" y="48.6">A</text>
<text x="17.2" y="99.2">B</text>
<text x="400.7" y="99.2">B</text>
<text x="17.1" y="149.7">C</text>
<text x="400.6" y="149.7">C</text>
<text x="17.1" y="200.2">D</text>
<text x="400.6" y="200.2">D</text>
<text x="17.2" y="250.8">E</text>
<text x="400.7" y="250.8">E</text>
<text x="43" y="277.9">1</text>
<text x="90.5" y="277.9">2</text>
<text x="138" y="277.9">3</text>
<text x="185.4" y="277.9">4</text>
<text x="232.9" y="277.9">5</text>
<text x="280.3" y="277.9">6</text>
<text x="327.8" y="277.9">7</text>
<text x="375.3" y="277.9">8</text>
</g>
<text font-size="3.6" fill="#2c7bce" x="123.9" y="190.9">User Button</text>
<g font-size="2.5" fill="#808080">
<text x="128.6" y="126.9">R404</text>
<text x="130.1" y="129.7">10K</text>
<text x="327.6" y="137.4">R403</text>
<text x="335.2" y="137.1">390E</text>
<text x="152.4" y="142.3">S401</text>
<text x="307.3" y="139.8">LED401</text>
<text x="106" y="148.9">C401</text>
<text x="120.6" y="146.5">D2</text>
<text x="327.6" y="145">R402</text>
<text x="335.2" y="144.7">100E</text>
<text x="104.9" y="151.7">100nF</text>
<text x="148.6" y="155">B3F-4055</text>
<text x="299.7" y="155">150505M173300</text>
<text x="327.6" y="152.6">R401</text>
<text x="335.2" y="152.3">100E</text>
</g>
<g font-size="2.5" fill="#2c7bce">
<text x="250.2" y="180.6">Resistor Calculations</text>
<text x="250.2" y="183.3">*************************</text>
<text x="250.2" y="186">R = (VDD - Vf) / If</text>
<text x="250.2" y="191.3">Rred = (3.3-2.1) / 10mA = 120R</text>
<text x="250.2" y="194">Green = (3.3-2.9) / 10mA = 40R</text>
<text x="250.2" y="196.7">Blue = (3.3-2.9) / 10mA = 40R</text>
<text x="250.2" y="202">Doubling above (for safety)</text>
<text x="250.2" y="204.7">Rred = 220R</text>
<text x="250.2" y="207.3">Rgreen = 100R</text>
<text x="250.2" y="210">Rblue = 100R</text>
</g>
<g font-size="2.5" fill="#c90d0c">
<text x="213.4" y="246">REV</text>
<text x="223.8" y="246">DATE</text>
<text x="247.4" y="246">APPROVED</text>
</g>
<g font-size="2.1" fill="#808080">
<text x="127.9" y="141.6" transform="rotate(-90 127.9 141.6)">1</text>
<text x="297.4" y="143.6">1</text>
<text x="318.5" y="143.6">2</text>
<text x="142.5" y="146.1">1</text>
<text x="142.5" y="148.7">3</text>
<text x="148.4" y="147.3">L1</text>
<text x="148.4" y="149.8">L2</text>
<text x="156.2" y="147.3">R1</text>
<text x="156.2" y="149.8">R2</text>
<text x="163.6" y="146.1">2</text>
<text x="163.6" y="148.7">4</text>
<text x="297.4" y="146.1">3</text>
<text x="297.4" y="148.7">5</text>
<text x="303.3" y="144.7">K_B</text>
<text x="303.3" y="147.3">K_R</text>
<text x="303.3" y="149.8">K_G</text>
<text x="309.6" y="149.8">A_G</text>
<text x="309.7" y="147.3">A_R</text>
<text x="309.8" y="144.7">A_B</text>
<text x="318.5" y="146.1">4</text>
<text x="318.5" y="148.7">6</text>
<text x="127.9" y="157.6" transform="rotate(-90 127.9 157.6)">2</text>
</g>
<g font-size="1.8" fill="#808080">
<text x="134.4" y="112.5">3.3V</text>
<text x="87.2" y="134.4">PA0-FLASH_BUTTON/3.2B</text>
<text x="347.9" y="139.5">LED_BLUE/3.2D</text>
<text x="347.9" y="147.1">LED_RED/3.2D</text>
<text x="347.9" y="154.8">LED_GREEN/3.2D</text>
<text x="281.7" y="159.2">GND</text>
<text x="134.4" y="174.4">GND</text>
</g>
<g font-size="1.8" fill="#2c7bce">
<text x="326.4" y="160.5">Note:</text>
<text x="326.4" y="162.4">&gt; MCU GPIO HIGH = LED ON</text>
<text x="326.4" y="164.3">&gt; MCU GPIO LOW = LED OFF</text>
<text x="107.9" y="197.9">Note:</text>
<text x="107.9" y="199.8">&gt; can be used to trigger FLASH writing activity</text>
</g>
<text font-size="1.1" fill="#808080" x="124" y="161.8" transform="rotate(-90 124 161.8)">PESD5V0S1BA,115</text>
</svg>
